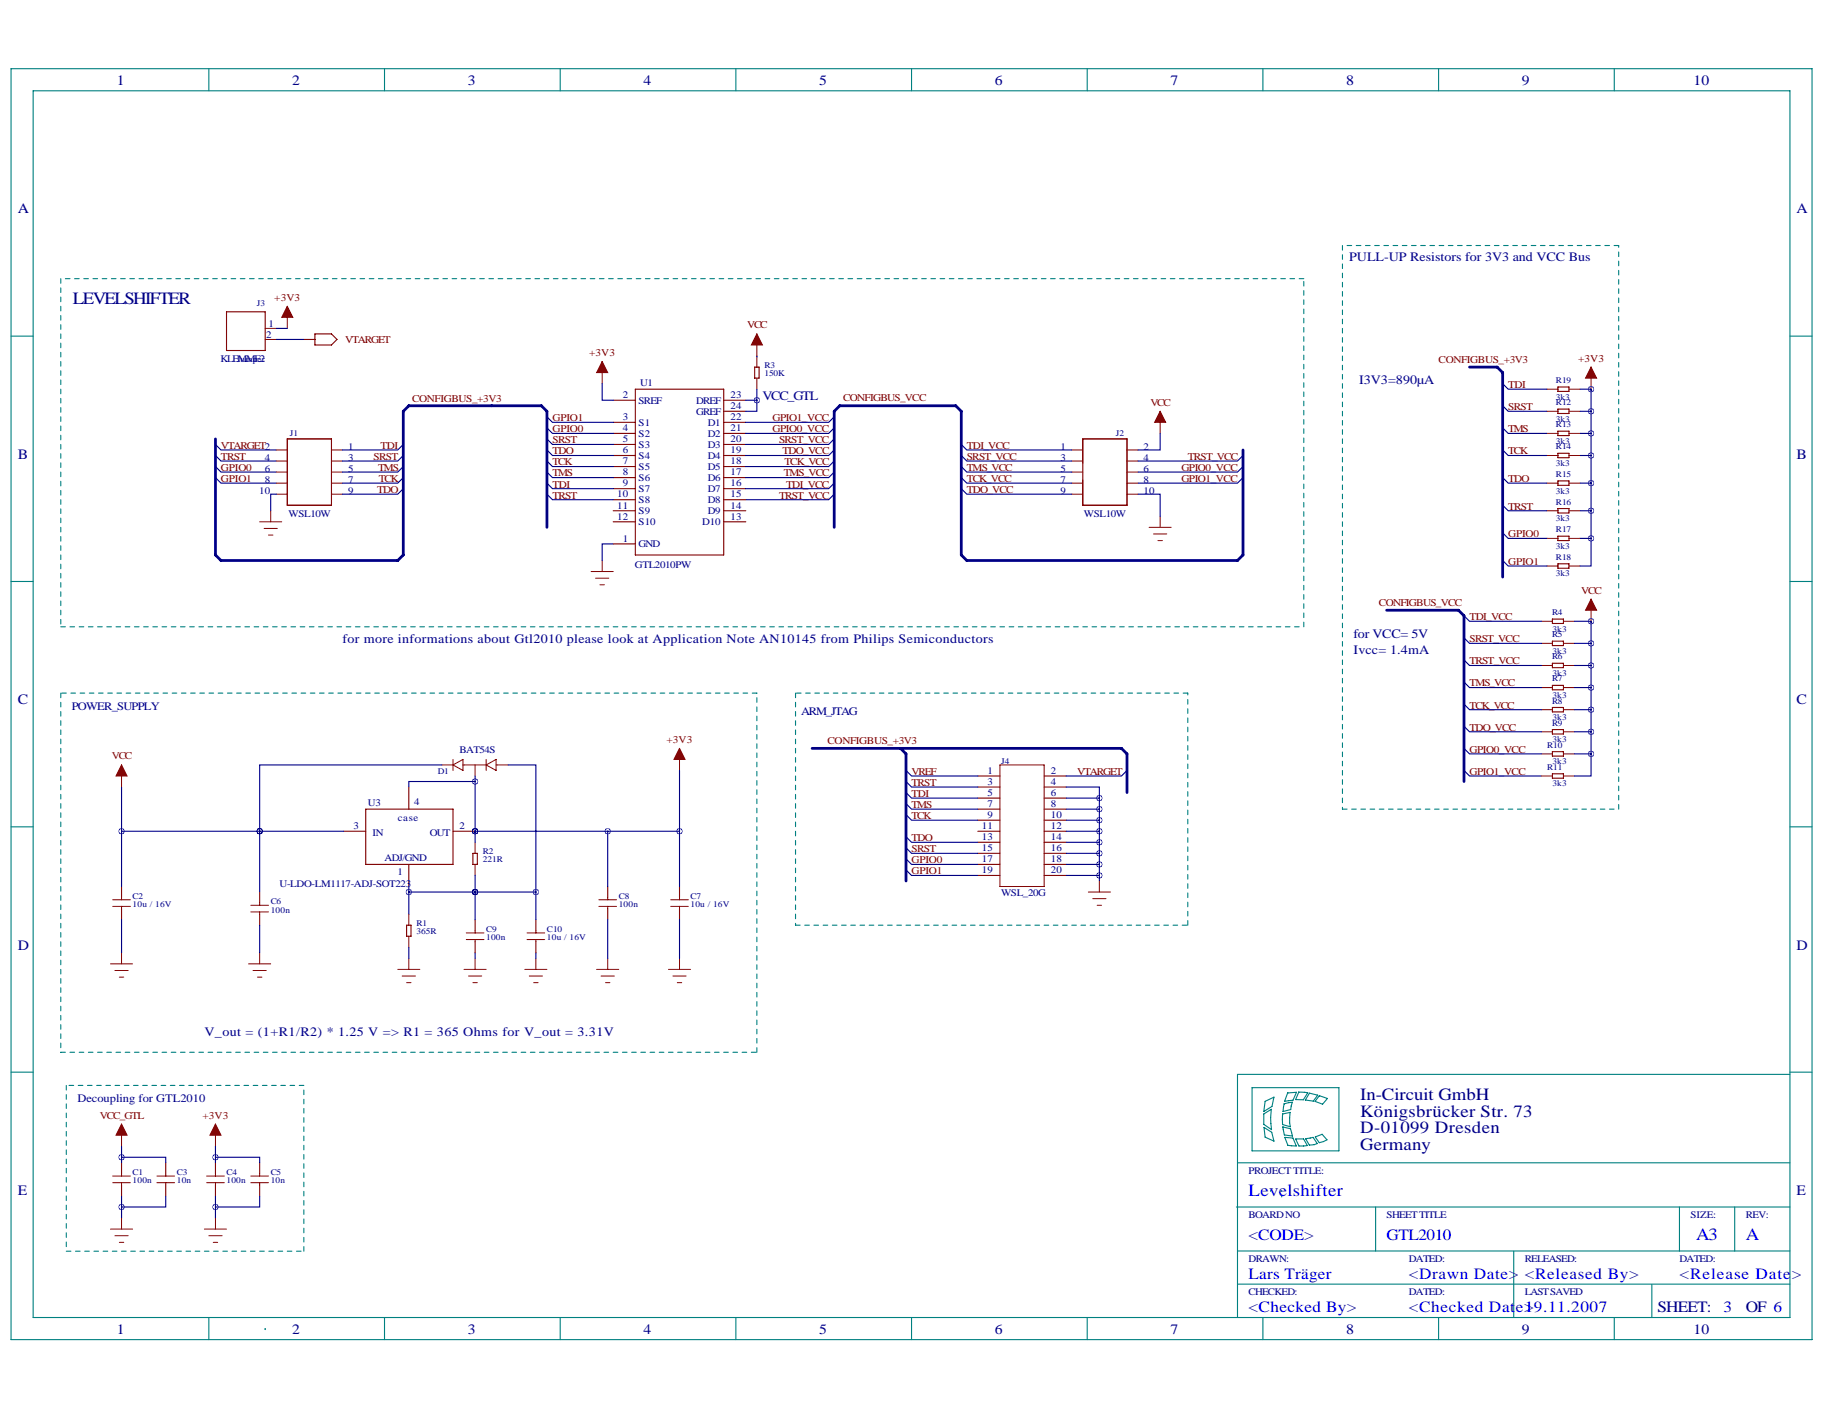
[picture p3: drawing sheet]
<svg xmlns="http://www.w3.org/2000/svg" width="279mm" height="216mm" viewBox="0 0 279 216" stroke-linecap="round" stroke-linejoin="round" font-family="sans-serif">
<g fill="none" stroke="#008080" stroke-width=".17">
<path d="M1.7 10.5h276v194.8h-276zM5.1 13.9h269.2v188h-269.2zM32 10.5v3.4M58.9 10.5v3.4M85.9 10.5v3.4M112.8 10.5v3.4M139.7 10.5v3.4M166.6 10.5v3.4M193.6 10.5v3.4M220.5 10.5v3.4M247.4 10.5v3.4M1.7 51.5h3.4"/>
<path d="M274.3 51.5h3.4M1.7 89.1h3.4M274.3 89.1h3.4M1.7 126.7h3.4M274.3 126.7h3.4M1.7 164.3h3.4M189.7 178.2h84.6M191.9 166.7h13.3v9.6h-13.3zM193.7 170.7l1.1-.7-.1 1.2 .2 1.9-1.2-.8zM193.7 172.8l1.2 .7 .4 1.4-1.4-.7zM193.9 168.8l1.4-.7-.4 1.4-1.2 .8zM196.6 170.7l1.1-.2v1.5l.1 .7-1.2-.4z"/>
<path d="M196.6 172.7l1.2 .3 .3 1.1-1.3-.2zM196.8 169.1l1.3-.2-.3 1.1-1.2 .3zM196.9 174.3l1.3 .1 .5 1.2-1.3-.1zM197.4 167.5l1.3-.1-.5 1.2-1.3 .2zM198.6 174.5h1.2l.6 1-1.3 .1zM199 167.3l1.4 .1-.6 1.1h-1.2zM200.1 174.5l1.1-.2 .7 .9-1.2 .3zM200.7 167.5l1.3 .3-.7 .9-1.2-.1zM201.6 174.2l1-.4 .8 .9-1.2 .4zM202.2 167.9l1.2 .4-.7 .9-1.1-.4zM274.3 164.6h-84.6v37.3M274.3 164.3h3.4"/>
<path d="M189.5 184.9h84.8M189.7 196.8h84.6M189.7 191.7h84.6M194.7 182.4h.1M196.4 182.4h.1M196.4 183.3h.1M210.8 184.9v6.8M232 191.7v10.2M253.2 196.8v5.1M257.4 184.9v6.8M265.9 184.9v6.8M32 201.9v3.4"/>
<path d="M40.6 203.6h.1M58.9 201.9v3.4M85.9 201.9v3.4M112.8 201.9v3.4M139.7 201.9v3.4M166.6 201.9v3.4M193.6 201.9v3.4M220.5 201.9v3.4M247.4 201.9v3.4"/>
</g>
<g fill="none" stroke="#008080" stroke-width=".17" stroke-dasharray=".7 .7">
<path d="M205.8 37.6v86.4M248.1 37.6h-42.3M9.3 42.7v53.3M199.8 42.7h-190.5M9.3 96h190.5M199.8 96v-53.3M9.3 106.2v55M116 106.2h-106.7M121.9 106.2v35.6M182 106.2h-60.1M205.8 124h42.3M248.1 124v-86.4"/>
<path d="M121.9 141.8h60.1M182 141.8v-35.6M9.3 161.2h106.7M10.2 166.3v25.4M46.6 166.3h-36.4M116 161.2v-55M10.2 191.7h36.4M46.6 191.7v-25.4"/>
</g>
<g fill="none" stroke="#800000" stroke-width=".17">
<path d="M34.7 47.8h5.9v5.9h-5.9zM97.4 59.6h13.5v25.4h-13.5zM115.7 56.2h.6v1.7h-.6zM238.8 59.3h1.7v.7h-1.7zM44 67.3h6.8v10.1h-6.8zM94 61.3h3.4M94 64.7h3.4M94 66.4h3.4M94 68.1h3.4M94 69.8h3.4M94 71.5h3.4M94 73.2h3.4"/>
<path d="M94 74.9h3.4M94 76.6h3.4M94 78.3h3.4M94 80h3.4M110.9 61.3h3.4M110.9 64.7h3.4M110.9 66.4h3.4M110.9 68.1h3.4M110.9 69.8h3.4M110.9 71.5h3.4M110.9 73.2h3.4M110.9 74.9h3.4"/>
<path d="M110.9 76.6h3.4M110.9 78.3h3.4M110.9 80h3.4M110.9 63h3.4M166 67.3h6.7v10.1h-6.7zM238.8 62.7h1.7v.7h-1.7zM238.8 66.1h1.7v.6h-1.7zM238.8 69.5h1.7v.6h-1.7zM238.8 73.7h1.7v.7h-1.7zM238.8 77.9h1.7v.7h-1.7zM94 83.3h3.4M237.9 94.9h1.7v.6h-1.7z"/>
<path d="M237.9 98.2h1.7v.7h-1.7zM238.8 82.2h1.7v.6h-1.7zM238.8 86.4h1.7v.7h-1.7zM149.9 118.9h3.4M160 118.9h3.4M237.9 101.6h1.7v.7h-1.7zM237.9 105h1.7v.7h-1.7zM237.9 108.4h1.7v.7h-1.7zM237.9 111.8h1.7v.7h-1.7zM237.9 115.2h1.7v.7h-1.7zM237.9 118.6h1.7v.6h-1.7zM18.6 135.8v1.7"/>
<path d="M18.6 139.2v1.7M39.8 136.7v1.7M52.7 127.4h3.4M56.1 124h13.3v8.5h-13.3zM62.7 120.6v3.4M62.7 132.5v3.3M69.4 127.4h3.4M72.5 130.8h.7v1.7h-.7zM93.1 135.8v1.7M93.1 139.2v1.7M104.1 135.8v1.7M104.1 139.2v1.7"/>
<path d="M149.9 124h3.4M149.9 132.5h3.4M149.9 127.4h3.4M149.9 130.8h3.4M149.9 120.6h3.4M149.9 122.3h3.4M149.9 125.7h3.4M149.9 129.1h3.4M149.9 134.1h3.4M160 124h3.4M160 132.5h3.4M160 127.4h3.4"/>
<path d="M160 130.8h3.4M160 120.6h3.4M160 122.3h3.4M160 125.7h3.4M160 129.1h3.4M160 134.1h3.4M39.8 140.1v1.7M62.3 141.8h.7v1.7h-.7zM72.8 140.9v1.7M72.8 144.3v1.7M82.1 140.9v1.7M82.1 144.3v1.7"/>
<path d="M18.6 178.2v1.7M25.4 178.2v1.7M33 178.2v1.7M39.8 178.2v1.7M18.6 181.6v1.7M25.4 181.6v1.7M33 181.6v1.7M39.8 181.6v1.7"/>
</g>
<g fill="none" stroke="#800000" stroke-width=".15">
<path d="M40.6 50.3h1.7M40.6 52h1.7M44 46.9v3.4M116 54.6v1.6M116 57.9v1.7M237.1 59.6h1.7M240.5 59.6h1.7M42.3 68.9h1.7M42.3 70.6h1.7M42.3 72.3h1.7M42.3 74h1.7M42.3 75.7h1.7"/>
<path d="M50.8 71v-3.7h-6.8v10.1h6.8v-3.9M50.8 68.9h1.7M50.8 70.6h1.7M50.8 72.3h1.7M50.8 74h1.7M50.8 75.7h1.7M164.3 68.9h1.7M164.3 70.6h1.7M164.3 72.3h1.7M164.3 74h1.7M164.3 75.7h1.7M166 71v-3.7h6.7v10.1h-6.7v-3.9"/>
<path d="M172.7 68.9h1.7M172.7 70.6h1.7M172.7 72.3h1.7M172.7 74h1.7M172.7 75.7h1.7M237.1 74h1.7M237.1 63h1.7M237.1 66.4h1.7M237.1 69.8h1.7M237.1 78.3h1.7M240.5 74h1.7M240.5 63h1.7"/>
<path d="M240.5 66.4h1.7M240.5 69.8h1.7M240.5 78.3h1.7M236.2 95.2h1.7M236.2 98.6h1.7M237.1 82.5h1.7M237.1 86.7h1.7M239.6 95.2h1.7M239.6 98.6h1.7M240.5 82.5h1.7M240.5 86.7h1.7M67.7 117.2h1.7"/>
<path d="M69.4 117.2l1.6-.8v1.7zM69.4 116.4v1.7M71 117.2h3.5M72.8 117.2v1.7M74.5 117.2l1.5-.8v1.7zM74.5 116.4v1.7M76 117.2h1.9M153.3 117.2h6.7v18.6h-6.7zM236.2 102h1.7M236.2 105.4h1.7M236.2 108.7h1.7M236.2 112.1h1.7"/>
<path d="M236.2 115.5h1.7M236.2 118.9h1.7M239.6 102h1.7M239.6 105.4h1.7M239.6 108.7h1.7M239.6 112.1h1.7M239.6 115.5h1.7M239.6 118.9h1.7M17.3 137.9h2.7M17.3 138.9h2.7M18.6 137.5v.4M18.6 138.9v.3"/>
<path d="M38.4 138.7h2.8M38.4 139.7h2.8M39.8 138.4v.3M39.8 139.7v.4M72.8 129.1v1.7M72.8 132.5v1.6M91.8 137.9h2.7M91.8 138.9h2.7M93.1 137.5v.4M93.1 138.9v.3M102.8 137.9h2.7M102.8 138.9h2.7"/>
<path d="M104.1 137.5v.4M104.1 138.9v.3M62.7 140.1v1.7M62.7 143.5v1.7M71.5 143h2.7M71.5 144h2.7M72.8 142.6v.4M72.8 144v.3M80.8 143h2.7M80.8 144h2.7M82.1 142.6v.4M82.1 144v.3"/>
<path d="M18.6 179.9v.3M25.4 179.9v.3M33 179.9v.3M39.8 179.9v.3M17.3 180.2h2.7M17.3 181.2h2.7M18.6 181.2v.4M24 180.2h2.8M24 181.2h2.8M25.4 181.2v.4M31.7 180.2h2.7M31.7 181.2h2.7"/>
<path d="M33 181.2v.4M38.4 180.2h2.8M38.4 181.2h2.8M39.8 181.2v.4"/>
</g>
<path d="M44 46.9l.9 1.7h-1.7z" fill="#800000"/>
<path d="M44 46.9l.9 1.7h-1.7zM92.3 55.4v3.4M39.8 80h3.4M41.5 78.3v1.7M40.5 81h2M41.2 82h.6" fill="none" stroke="#800000" stroke-width=".15"/>
<path d="M92.3 55.4l.8 1.7h-1.7z" fill="#800000"/>
<path d="M92.3 55.4l.8 1.7h-1.7zM177.8 63v3.4M90.6 87.6h3.4M91.3 88.6h2M92 89.6h.6M92.3 85.9v1.7" fill="none" stroke="#800000" stroke-width=".15"/>
<path d="M177.8 63l.9 1.7h-1.7z" fill="#800000"/>
<path d="M177.8 63l.9 1.7h-1.7zM177.8 79.1v1.7M176.1 80.8h3.4M176.8 81.8h2M177.5 82.8h.6M18.6 172.2v3.4" fill="none" stroke="#800000" stroke-width=".15"/>
<path d="M18.6 172.2l.9 1.7h-1.7z" fill="#800000"/>
<path d="M18.6 172.2l.9 1.7h-1.7zM33 172.2v3.4M16.9 188.3h3.4M17.6 189.4h2M18.3 190.4h.7M18.6 186.6v1.7" fill="none" stroke="#800000" stroke-width=".15"/>
<path d="M33 172.2l.9 1.7h-1.7z" fill="#800000"/>
<g fill="none" stroke="#800000" stroke-width=".15">
<path d="M104.1 114.7v3.4M61 148.5h3.3M61.6 149.6h2.1M62.3 150.6h.7M62.7 146.8v1.7M91.4 148.5h3.4M92.1 149.6h2.1M92.8 150.6h.7M93.1 146.8v1.7M102.5 148.5h3.3M103.1 149.6h2.1M103.8 150.6h.7"/>
<path d="M104.1 146.8v1.7M33 172.2l.9 1.7h-1.7zM31.3 188.3h3.4M32 189.4h2M32.7 190.4h.7M33 186.6v1.7"/>
</g>
<path d="M104.1 114.7l.9 1.7h-1.7z" fill="#800000"/>
<path d="M18.6 117.2v3.4M104.1 114.7l.9 1.7h-1.7zM71.1 148.5h3.4M71.8 149.6h2M72.5 150.6h.7M72.8 146.8v1.7M80.4 148.5h3.4M81.1 149.6h2M81.8 150.6h.7M82.1 146.8v1.7" fill="none" stroke="#800000" stroke-width=".15"/>
<path d="M18.6 117.2l.9 1.7h-1.7z" fill="#800000"/>
<g fill="none" stroke="#800000" stroke-width=".15">
<path d="M116 51.2v3.4M18.6 117.2l.9 1.7h-1.7zM166.8 136.7h3.4M167.5 137.7h2M168.2 138.7h.6M168.5 135v1.7M16.9 147.7h3.4M17.6 148.7h2M18.3 149.7h.7M18.6 146v1.7M38.1 147.7h3.4M38.8 148.7h2"/>
<path d="M39.5 149.7h.6M39.8 146v1.7"/>
</g>
<path d="M46.6 52h1.7M48.3 51.2h2.5l.8 .8-.8 .9h-2.5z" fill="none" stroke="#800000" stroke-width=".17"/>
<path d="M116 51.2l.8 1.7h-1.6z" fill="#800000"/>
<path d="M116 51.2l.8 1.7h-1.6zM243.9 56.2v3.4" fill="none" stroke="#800000" stroke-width=".15"/>
<path d="M243.9 56.2l.8 1.7h-1.7z" fill="#800000"/>
<path d="M243.9 56.2l.8 1.7h-1.7zM243.9 91.8v3.4" fill="none" stroke="#800000" stroke-width=".15"/>
<path d="M243.9 91.8l.8 1.7h-1.7z" fill="#800000"/>
<path d="M243.9 91.8l.8 1.7h-1.7z" fill="none" stroke="#800000" stroke-width=".15"/>
<g fill="none" stroke="#000080" stroke-width=".17">
<path d="M42.3 50.3h1.7M42.3 52h4.3M92.3 58.8v2.5h1.7M116 54.6h.1M116 59.6v1.7M230.3 58.8l.9 .8h5.9M242.2 59.6h1.7M243.9 59.6h.1M243.9 59.6v22.9M33 68.1l.9 .8h8.4M33 69.8l.9 .8h8.4M33 71.5l.9 .8h8.4"/>
<path d="M33 73.2l.9 .8h8.4M42.3 75.7h-.8v2.6M61.8 68.1l-.8 .8h-8.5M61.8 69.8l-.8 .8h-8.5M61.8 71.5l-.8 .8h-8.5M61.8 73.2l-.8 .8h-8.5M61.8 74.9l-.8 .8h-8.5M83.8 63.9l.9 .8h9.3M83.8 65.6l.9 .8h9.3M83.8 67.3l.9 .8h9.3M83.8 68.9l.9 .9h9.3M83.8 70.6l.9 .9h9.3"/>
<path d="M83.8 72.3l.9 .9h9.3M83.8 74l.9 .9h9.3M83.8 75.7l.9 .9h9.3M114.3 61.3h1.7M116 61.3v1.7h-1.7M127.9 63.9l-.9 .8h-12.7M127.9 65.6l-.9 .8h-12.7M127.9 67.3l-.9 .8h-12.7M127.9 68.9l-.9 .9h-12.7M127.9 70.6l-.9 .9h-12.7M127.9 72.3l-.9 .9h-12.7M127.9 74l-.9 .9h-12.7"/>
<path d="M127.9 75.7l-.9 .9h-12.7M147.3 68.1l.9 .8h16.1M147.3 69.8l.9 .8h16.1M147.3 71.5l.9 .8h16.1M147.3 73.2l.9 .8h16.1M147.3 74.9l.9 .8h16.1M174.4 75.7h3.4v3.4M177.8 66.4v2.5h-3.4M190.5 69.8l-.8 .8h-15.3M190.5 71.5l-.8 .8h-15.3M190.5 73.2l-.8 .8h-15.3M230.3 62.2l.9 .8h5.9"/>
<path d="M230.3 65.6l.9 .8h5.9M230.3 68.9l.9 .9h5.9M230.3 73.2l.9 .8h5.9M230.3 77.4l.9 .9h5.9M242.2 63h1.7M242.2 66.4h1.7M242.2 69.8h1.7M242.2 74h1.7M242.2 78.3h1.7M94 83.3h-1.7v2.6M224.4 94.4l.8 .8h11M224.4 97.7l.8 .9h11"/>
<path d="M230.3 81.7l.9 .8h5.9M230.3 85.9l.9 .8h5.9M241.3 95.2h2.6M241.3 98.6h2.6M242.2 82.5h1.7M243.9 82.5v4.2h-1.7M243.9 95.2h.1M243.9 95.2v20.3M67.7 117.2h-27.9v10.2M72.8 119.8h-10.1v.8M72.8 118.9v10.2M77.9 117.2h4.2v19.5"/>
<path d="M104.1 118.1v17.7M138.9 119.8l.8 .8h10.2M138.9 118.1l.8 .8h10.2M172.7 118.1l-.8 .8h-8.5M224.4 101.1l.8 .9h11M224.4 104.5l.8 .9h11M224.4 107.9l.8 .8h11M224.4 111.3l.8 .8h11M224.4 114.7l.8 .8h11M224.4 118.1l.8 .8h11M241.3 102h2.6M241.3 105.4h2.6"/>
<path d="M241.3 108.7h2.6M241.3 112.1h2.6M241.3 115.5h2.6M243.9 115.5v3.4h-2.6M18.6 120.6v15.2M18.6 127.4h34.1M39.8 127.4h.1M39.8 127.4v9.3M62.7 135.8v4.3M62.7 136.7h19.4M72.8 127.4h.1M72.8 136.7h.1"/>
<path d="M72.8 134.1v6.8M72.8 127.4h31.3M82.1 136.7v4.2M93.1 127.4v8.4M138.9 121.4l.8 .9h10.2M138.9 123.1l.8 .9h10.2M138.9 124.8l.8 .9h10.2M138.9 128.2l.8 .9h10.2M138.9 129.9l.8 .9h10.2M138.9 131.6l.8 .9h10.2M138.9 133.3l.8 .8h10.2M163.4 120.6h5.1v1.7"/>
<path d="M163.4 127.4h5.1M163.4 122.3h5.1M163.4 125.7h5.1M163.4 129.1h5.1M163.4 130.8h5.1M163.4 132.5h5.1M163.4 134.1h5.1M163.4 124h5.1M168.5 122.3v12.7M18.6 140.9v5.1M39.8 141.8v4.2M62.7 145.2v1.6"/>
<path d="M72.8 146v.8M82.1 146v.8M93.1 140.9v5.9M104.1 140.9v5.9M18.6 177.3h6.8v.9M18.6 175.6v2.6M33 177.3h6.8v.9M33 175.6v2.6M18.6 183.3v3.3M25.4 183.3v1.6h-6.8M33 183.3v3.3M39.8 183.3v1.6h-6.8"/>
</g>
<path d="M18.6 177.3a.05 .05 0 0 0 .1 0 .05 .05 0 0 0-.1 0zM18.6 184.9a.05 .05 0 0 0 .1 0 .05 .05 0 0 0-.1 0zM33 177.3a.05 .05 0 0 0 .1 0 .05 .05 0 0 0-.1 0zM33 184.9a.05 .05 0 0 0 .1 0 .05 .05 0 0 0-.1 0zM62.6 136.7a.05 .05 0 0 0 .1 0 .05 .05 0 0 0-.1 0zM104.1 127.4a.05 .05 0 0 0 .1 0 .05 .05 0 0 0-.1 0zM93.1 127.4a.05 .05 0 0 0 .1 0 .05 .05 0 0 0-.1 0zM18.6 127.4a.05 .05 0 0 0 .1 0 .05 .05 0 0 0-.1 0zM243.8 59.6a.05 .05 0 0 0 .1 0 .05 .05 0 0 0-.1 0zM243.8 63a.05 .05 0 0 0 .1 0 .05 .05 0 0 0-.1 0zM243.8 66.4a.05 .05 0 0 0 .1 0 .05 .05 0 0 0-.1 0zM243.8 69.8a.05 .05 0 0 0 .1 0 .05 .05 0 0 0-.1 0zM243.8 74a.05 .05 0 0 0 .1 0 .05 .05 0 0 0-.1 0zM243.8 78.3a.05 .05 0 0 0 .1 0 .05 .05 0 0 0-.1 0zM243.8 82.5a.05 .05 0 0 0 .1 0 .05 .05 0 0 0-.1 0zM243.8 95.2a.05 .05 0 0 0 .1 0 .05 .05 0 0 0-.1 0zM243.8 98.6a.05 .05 0 0 0 .1 0 .05 .05 0 0 0-.1 0zM243.8 102a.05 .05 0 0 0 .1 0 .05 .05 0 0 0-.1 0zM243.8 105.4a.05 .05 0 0 0 .1 0 .05 .05 0 0 0-.1 0zM243.8 108.7a.05 .05 0 0 0 .1 0 .05 .05 0 0 0-.1 0zM243.8 112.1a.05 .05 0 0 0 .1 0 .05 .05 0 0 0-.1 0zM243.8 115.5a.05 .05 0 0 0 .1 0 .05 .05 0 0 0-.1 0zM82.1 136.7a.05 .05 0 0 0 .1 0 .05 .05 0 0 0-.1 0z" fill="#000080"/>
<g fill="none" stroke="#000080" stroke-width=".85">
<circle cx="243.9" cy="59.6" r=".03"/>
<circle cx="116" cy="61.3" r=".03"/>
<circle cx="243.9" cy="66.4" r=".03"/>
<circle cx="243.9" cy="74" r=".03"/>
<circle cx="243.9" cy="63" r=".03"/>
<circle cx="243.9" cy="69.8" r=".03"/>
<circle cx="243.9" cy="78.3" r=".03"/>
<circle cx="243.9" cy="82.5" r=".03"/>
<circle cx="243.9" cy="95.2" r=".03"/>
<circle cx="243.9" cy="98.6" r=".03"/>
<circle cx="72.8" cy="119.8" r=".03"/>
<circle cx="243.9" cy="102" r=".03"/>
<circle cx="243.9" cy="115.5" r=".03"/>
<circle cx="243.9" cy="108.7" r=".03"/>
<circle cx="243.9" cy="112.1" r=".03"/>
<circle cx="243.9" cy="105.4" r=".03"/>
<circle cx="18.6" cy="127.4" r=".03"/>
<circle cx="39.8" cy="127.4" r=".03"/>
<circle cx="62.7" cy="136.7" r=".03"/>
<circle cx="72.8" cy="136.7" r=".03"/>
<circle cx="72.8" cy="127.4" r=".03"/>
<circle cx="82.1" cy="136.7" r=".03"/>
<circle cx="93.1" cy="127.4" r=".03"/>
<circle cx="104.1" cy="127.4" r=".03"/>
<circle cx="168.5" cy="130.8" r=".03"/>
<circle cx="168.5" cy="125.7" r=".03"/>
<circle cx="168.5" cy="124" r=".03"/>
<circle cx="168.5" cy="129.1" r=".03"/>
<circle cx="168.5" cy="122.3" r=".03"/>
<circle cx="168.5" cy="127.4" r=".03"/>
<circle cx="168.5" cy="132.5" r=".03"/>
<circle cx="168.5" cy="134.1" r=".03"/>
<circle cx="18.6" cy="177.3" r=".03"/>
<circle cx="33" cy="177.3" r=".03"/>
<circle cx="18.6" cy="184.9" r=".03"/>
<circle cx="33" cy="184.9" r=".03"/>
</g>
<path d="M225.2 56.2h4.3l.8 .9v31.3M33 67.3v17.7l.9 .9h27.1l.8-.9v-22l.9-.8h20.3l.8 .8v17.8M190.5 68.9v16.1l-.8 .9h-41.5l-.9-.9v-22l-.8-.8h-17.8l-.8 .8v17.8M212.5 93.5h11l.9 .9v25.4M124.5 114.7h47.4l.8 .8v5.9M138 114.7l.9 .8v19.5" fill="none" stroke="#000080" stroke-width=".42"/>
<g font-size="2.6" fill="#000080">
<text x="11.2" y="46.6">LEVELSHIFTER</text>
<text x="208.5" y="168.6">In-Circuit GmbH</text>
<text x="208.5" y="171.1">Königsbrücker Str. 73</text>
<text x="208.5" y="173.7">D-01099 Dresden</text>
<text x="208.5" y="176.2">Germany</text>
</g>
<g font-size="2.6" fill="#00f">
<text x="191.4" y="183.3">Levelshifter</text>
<text x="259.9" y="190">A3</text>
<text x="267.6" y="190">A</text>
</g>
<g font-size="2.4" fill="#00f">
<text x="191.4" y="190">&lt;CODE&gt;</text>
<text x="212.5" y="190">GTL2010</text>
<text x="191.4" y="196">Lars Träger</text>
<text x="215.9" y="196">&lt;Drawn Date&gt; &lt;Released By&gt;</text>
<text x="257.4" y="196">&lt;Release Date&gt;</text>
<text x="191.4" y="201">&lt;Checked By&gt;</text>
<text x="215.9" y="201">&lt;Checked Date&gt;</text>
<text x="233.7" y="201">19.11.2007</text>
<text x="264.2" y="201">3</text>
</g>
<g font-size="2.4" fill="#000080">
<text x="254" y="201">SHEET:</text>
<text x="267.6" y="201">OF 6</text>
</g>
<g font-size="2.2" fill="#000080">
<text x="17.9" y="13">1</text>
<text x="44.8" y="13">2</text>
<text x="71.7" y="13">3</text>
<text x="98.6" y="13">4</text>
<text x="125.5" y="13">5</text>
<text x="152.5" y="13">6</text>
<text x="179.4" y="13">7</text>
<text x="206.3" y="13">8</text>
<text x="233.2" y="13">9</text>
<text x="259.5" y="13">10</text>
<text x="2.7" y="32.7">A</text>
<text x="275.3" y="32.7">A</text>
<text x="2.7" y="70.3">B</text>
<text x="275.3" y="70.3">B</text>
<text x="2.7" y="107.9">C</text>
<text x="275.3" y="107.9">C</text>
<text x="2.7" y="145.5">D</text>
<text x="275.3" y="145.5">D</text>
<text x="2.7" y="183.1">E</text>
<text x="275.3" y="183.1">E</text>
<text x="17.9" y="204.3">1</text>
<text x="44.8" y="204.3">2</text>
<text x="71.7" y="204.3">3</text>
<text x="98.6" y="204.3">4</text>
<text x="125.5" y="204.3">5</text>
<text x="152.5" y="204.3">6</text>
<text x="179.4" y="204.3">7</text>
<text x="206.3" y="204.3">8</text>
<text x="233.2" y="204.3">9</text>
<text x="259.5" y="204.3">10</text>
</g>
<g font-size="2" fill="#000080">
<text x="206.8" y="40">PULL-UP Resistors for 3V3 and VCC Bus</text>
<text x="208.3" y="58.8">I3V3=890µA</text>
<text x="116.8" y="61.3">VCC_GTL</text>
<text x="52.5" y="98.6">for more informations about Gtl2010 please look at Application Note AN10145 from Philips Semiconductors</text>
<text x="207.4" y="97.7">for VCC= 5V</text>
<text x="207.4" y="100.3">Ivcc= 1.4mA</text>
<text x="31.3" y="158.7">V_out = (1+R1/R2) * 1.25 V =&gt; R1 = 365 Ohms for V_out = 3.31V</text>
</g>
<g font-size="1.8" fill="#000080">
<text x="11" y="108.7">POWER_SUPPLY</text>
<text x="122.8" y="109.6">ARM_JTAG</text>
<text x="11.9" y="168.9">Decoupling for GTL2010</text>
</g>
<g font-size="1.6" fill="#800000">
<text x="42" y="46.1">+3V3</text>
<text x="52.9" y="52.6">VTARGET</text>
<text x="114.5" y="50.3">VCC</text>
<text x="90.3" y="54.6">+3V3</text>
<text x="220.5" y="55.6">CONFIGBUS_+3V3</text>
<text x="231.2" y="59.5">TDI</text>
<text x="241.9" y="55.4">+3V3</text>
<text x="63.2" y="61.7">CONFIGBUS_+3V3</text>
<text x="84.7" y="64.5">GPIO1</text>
<text x="118.4" y="64.5">GPIO1_VCC</text>
<text x="129.2" y="61.5">CONFIGBUS_VCC</text>
<text x="176.3" y="62.2">VCC</text>
<text x="231.2" y="62.9">SRST</text>
<text x="33.9" y="68.8">VTARGET2</text>
<text x="33.9" y="70.5">TRST</text>
<text x="57.3" y="70.5">SRST</text>
<text x="58.3" y="68.8">TDI</text>
<text x="84.7" y="66.2">GPIO0</text>
<text x="84.7" y="67.9">SRST</text>
<text x="84.7" y="69.6">TDO</text>
<text x="84.7" y="71.3">TCK</text>
<text x="118.4" y="66.2">GPIO0_VCC</text>
<text x="119.4" y="67.9">SRST_VCC</text>
<text x="119.9" y="69.6">TDO_VCC</text>
<text x="120.2" y="71.3">TCK_VCC</text>
<text x="148.2" y="68.8">TDI_VCC</text>
<text x="148.2" y="70.5">SRST_VCC</text>
<text x="182.1" y="70.5">TRST_VCC</text>
<text x="231.2" y="66.2">TMS</text>
<text x="231.2" y="69.6">TCK</text>
<text x="33.9" y="72.2">GPIO0</text>
<text x="33.9" y="73.9">GPIO1</text>
<text x="57.8" y="75.6">TDO</text>
<text x="58" y="72.2">TMS</text>
<text x="58.1" y="73.9">TCK</text>
<text x="84.7" y="73">TMS</text>
<text x="84.7" y="74.7">TDI</text>
<text x="84.7" y="76.4">TRST</text>
<text x="119.4" y="76.4">TRST_VCC</text>
<text x="120.1" y="73">TMS_VCC</text>
<text x="120.5" y="74.7">TDI_VCC</text>
<text x="148.2" y="72.2">TMS_VCC</text>
<text x="148.2" y="73.9">TCK_VCC</text>
<text x="148.2" y="75.6">TDO_VCC</text>
<text x="181.1" y="72.2">GPIO0_VCC</text>
<text x="181.1" y="73.9">GPIO1_VCC</text>
<text x="231.2" y="73.9">TDO</text>
<text x="231.2" y="78.1">TRST</text>
<text x="231.2" y="82.3">GPIO0</text>
<text x="231.2" y="86.6">GPIO1</text>
<text x="211.3" y="92.8">CONFIGBUS_VCC</text>
<text x="225.2" y="95">TDI_VCC</text>
<text x="242.4" y="91">VCC</text>
<text x="225.2" y="98.4">SRST_VCC</text>
<text x="225.2" y="101.8">TRST_VCC</text>
<text x="225.2" y="105.2">TMS_VCC</text>
<text x="102.2" y="113.8">+3V3</text>
<text x="126.8" y="114">CONFIGBUS_+3V3</text>
<text x="225.2" y="108.6">TCK_VCC</text>
<text x="225.2" y="112">TDO_VCC</text>
<text x="17.1" y="116.4">VCC</text>
<text x="139.7" y="118.7">VREF</text>
<text x="165.1" y="118.7">VTARGET</text>
<text x="225.2" y="115.3">GPIO0_VCC</text>
<text x="225.2" y="118.7">GPIO1_VCC</text>
<text x="139.7" y="120.4">TRST</text>
<text x="139.7" y="122.1">TDI</text>
<text x="139.7" y="123.8">TMS</text>
<text x="139.7" y="125.5">TCK</text>
<text x="139.7" y="128.9">TDO</text>
<text x="139.7" y="130.6">SRST</text>
<text x="139.7" y="132.3">GPIO0</text>
<text x="139.7" y="134">GPIO1</text>
<text x="15.3" y="171.4">VCC_GTL</text>
<text x="31" y="171.4">+3V3</text>
</g>
<g font-size="1.5" fill="#000080">
<text x="40.8" y="51.8">2</text>
<text x="41.2" y="50.2">1</text>
<text x="33.8" y="55.4">KLEMME2</text>
<text x="98.1" y="59.1">U1</text>
<text x="95.5" y="61">2</text>
<text x="95.5" y="64.4">3</text>
<text x="97.9" y="61.9">SREF</text>
<text x="97.9" y="65.3">S1</text>
<text x="106.7" y="61.9">DREF</text>
<text x="106.7" y="63.6">GREF</text>
<text x="108.5" y="65.3">D1</text>
<text x="111.9" y="64.4">22</text>
<text x="111.9" y="61">23</text>
<text x="111.9" y="62.7">24</text>
<text x="40.6" y="70.6">4</text>
<text x="53.3" y="68.9">1</text>
<text x="53.3" y="70.6">3</text>
<text x="95.5" y="66.1">4</text>
<text x="95.5" y="67.8">5</text>
<text x="95.5" y="69.5">6</text>
<text x="95.5" y="71.2">7</text>
<text x="97.9" y="66.9">S2</text>
<text x="97.9" y="68.6">S3</text>
<text x="97.9" y="70.3">S4</text>
<text x="108.5" y="70.3">D4</text>
<text x="108.5" y="68.6">D3</text>
<text x="108.5" y="66.9">D2</text>
<text x="111.9" y="71.2">18</text>
<text x="111.9" y="69.5">19</text>
<text x="111.9" y="67.8">20</text>
<text x="111.9" y="66.1">21</text>
<text x="162.5" y="68.9">1</text>
<text x="162.5" y="70.6">3</text>
<text x="175.3" y="68.9">2</text>
<text x="175.3" y="70.6">4</text>
<text x="39.7" y="75.7">10</text>
<text x="40.6" y="72.3">6</text>
<text x="40.6" y="74">8</text>
<text x="53.3" y="72.3">5</text>
<text x="53.3" y="74">7</text>
<text x="53.3" y="75.7">9</text>
<text x="94.6" y="76.2">10</text>
<text x="94.6" y="77.9">11</text>
<text x="95.5" y="72.8">8</text>
<text x="95.5" y="74.5">9</text>
<text x="97.9" y="72">S5</text>
<text x="97.9" y="73.7">S6</text>
<text x="97.9" y="75.4">S7</text>
<text x="97.9" y="77.1">S8</text>
<text x="108.5" y="77.1">D8</text>
<text x="108.5" y="75.4">D7</text>
<text x="108.5" y="73.7">D6</text>
<text x="108.5" y="72">D5</text>
<text x="111.9" y="77.9">14</text>
<text x="111.9" y="76.2">15</text>
<text x="111.9" y="74.5">16</text>
<text x="111.9" y="72.8">17</text>
<text x="162.5" y="72.3">5</text>
<text x="162.5" y="74">7</text>
<text x="162.5" y="75.7">9</text>
<text x="175.3" y="72.3">6</text>
<text x="175.3" y="74">8</text>
<text x="175.3" y="75.7">10</text>
<text x="44.2" y="79.3">WSL10W</text>
<text x="94.6" y="79.6">12</text>
<text x="95.5" y="83">1</text>
<text x="97.9" y="83.9">GND</text>
<text x="97.9" y="78.8">S9</text>
<text x="97.9" y="80.5">S10</text>
<text x="107.6" y="80.5">D10</text>
<text x="108.5" y="78.8">D9</text>
<text x="111.9" y="79.6">13</text>
<text x="166.1" y="79.3">WSL10W</text>
<text x="97.3" y="87">GTL2010PW</text>
<text x="70.4" y="115.4">BAT54S</text>
<text x="151.4" y="118.6">1</text>
<text x="161" y="118.6">2</text>
<text x="56.4" y="123.5">U3</text>
<text x="61" y="125.8">case</text>
<text x="63.5" y="123.4">4</text>
<text x="151.4" y="120.3">3</text>
<text x="151.4" y="122">5</text>
<text x="151.4" y="123.6">7</text>
<text x="151.4" y="125.3">9</text>
<text x="161" y="125.3">10</text>
<text x="161" y="123.6">8</text>
<text x="161" y="122">6</text>
<text x="161" y="120.3">4</text>
<text x="54.2" y="127">3</text>
<text x="57.1" y="128">IN</text>
<text x="58.9" y="131.9">ADJ/GND</text>
<text x="65.9" y="128">OUT</text>
<text x="70.4" y="127">2</text>
<text x="150.5" y="127">11</text>
<text x="150.5" y="128.7">13</text>
<text x="150.5" y="130.4">15</text>
<text x="161" y="130.4">16</text>
<text x="161" y="128.7">14</text>
<text x="161" y="127">12</text>
<text x="42.8" y="135.8">U-LDO-LM1117-ADJ-SOT223</text>
<text x="60.9" y="134.1">1</text>
<text x="150.5" y="132.1">17</text>
<text x="150.5" y="133.8">19</text>
<text x="153.4" y="137.4">WSL_20G</text>
<text x="161" y="133.8">20</text>
<text x="161" y="132.1">18</text>
<text x="191.4" y="179.9">PROJECT TITLE:</text>
<text x="191.4" y="186.6">BOARD NO</text>
<text x="212.5" y="186.6">SHEET TITLE</text>
<text x="259.1" y="186.6">SIZE:</text>
<text x="267.6" y="186.6">REV:</text>
<text x="191.4" y="193.4">DRAWN:</text>
<text x="215.9" y="193.4">DATED:</text>
<text x="233.7" y="193.4">RELEASED:</text>
<text x="257.4" y="193.4">DATED:</text>
<text x="191.4" y="198.5">CHECKED:</text>
<text x="215.9" y="198.5">DATED:</text>
<text x="233.7" y="198.5">LAST SAVED</text>
</g>
<g font-size="1.3" fill="#000080">
<text x="39.4" y="46.9">J3</text>
<text x="36.3" y="55.4">Jumper</text>
<text x="117.2" y="56.4">R3</text>
<text x="117.2" y="57.6">150K</text>
<text x="238.5" y="58.7">R19</text>
<text x="238.5" y="61.2">3k3</text>
<text x="238.5" y="64.6">3k3</text>
<text x="238.5" y="62.1">R12</text>
<text x="238.5" y="65.5">R13</text>
<text x="44.4" y="66.7">J1</text>
<text x="171" y="66.7">J2</text>
<text x="238.5" y="68">3k3</text>
<text x="238.5" y="71.4">3k3</text>
<text x="238.5" y="68.9">R14</text>
<text x="238.5" y="75.6">3k3</text>
<text x="238.5" y="73.1">R15</text>
<text x="238.5" y="77.3">R16</text>
<text x="238.5" y="79.9">3k3</text>
<text x="238.5" y="81.6">R17</text>
<text x="238.5" y="84.1">3k3</text>
<text x="238.5" y="88.3">3k3</text>
<text x="238.5" y="85.8">R18</text>
<text x="237.9" y="94.3">R4</text>
<text x="237.9" y="97.6">R5</text>
<text x="237.9" y="101">R6</text>
<text x="237.9" y="96.8">3k3</text>
<text x="237.9" y="100.2">3k3</text>
<text x="237.9" y="104.4">R7</text>
<text x="237.9" y="107.8">R8</text>
<text x="237.9" y="103.6">3k3</text>
<text x="237.9" y="107">3k3</text>
<text x="237.9" y="111.2">R9</text>
<text x="237.9" y="110.3">3k3</text>
<text x="237.9" y="113.7">3k3</text>
<text x="67.1" y="118.6">D1</text>
<text x="153.4" y="117">J4</text>
<text x="237.1" y="114.6">R10</text>
<text x="237.1" y="118">R11</text>
<text x="237.9" y="117.1">3k3</text>
<text x="237.9" y="120.5">3k3</text>
<text x="74" y="130.9">R2</text>
<text x="20.3" y="137.7">C2</text>
<text x="74" y="132.1">221R</text>
<text x="94.8" y="137.7">C8</text>
<text x="105.8" y="137.7">C7</text>
<text x="20.3" y="139">10u / 16V</text>
<text x="41.5" y="138.6">C6</text>
<text x="41.5" y="139.8">100n</text>
<text x="63.8" y="141.9">R1</text>
<text x="63.8" y="143.1">365R</text>
<text x="74.5" y="142.8">C9</text>
<text x="83.8" y="142.8">C10</text>
<text x="94.8" y="139">100n</text>
<text x="105.8" y="139">10u / 16V</text>
<text x="74.5" y="144.1">100n</text>
<text x="83.8" y="144.1">10u / 16V</text>
<text x="20.3" y="180.1">C1</text>
<text x="20.3" y="181.3">100n</text>
<text x="27.1" y="180.1">C3</text>
<text x="27.1" y="181.3">10n</text>
<text x="34.7" y="180.1">C4</text>
<text x="34.7" y="181.3">100n</text>
<text x="41.5" y="180.1">C5</text>
<text x="41.5" y="181.3">10n</text>
</g>
</svg>
